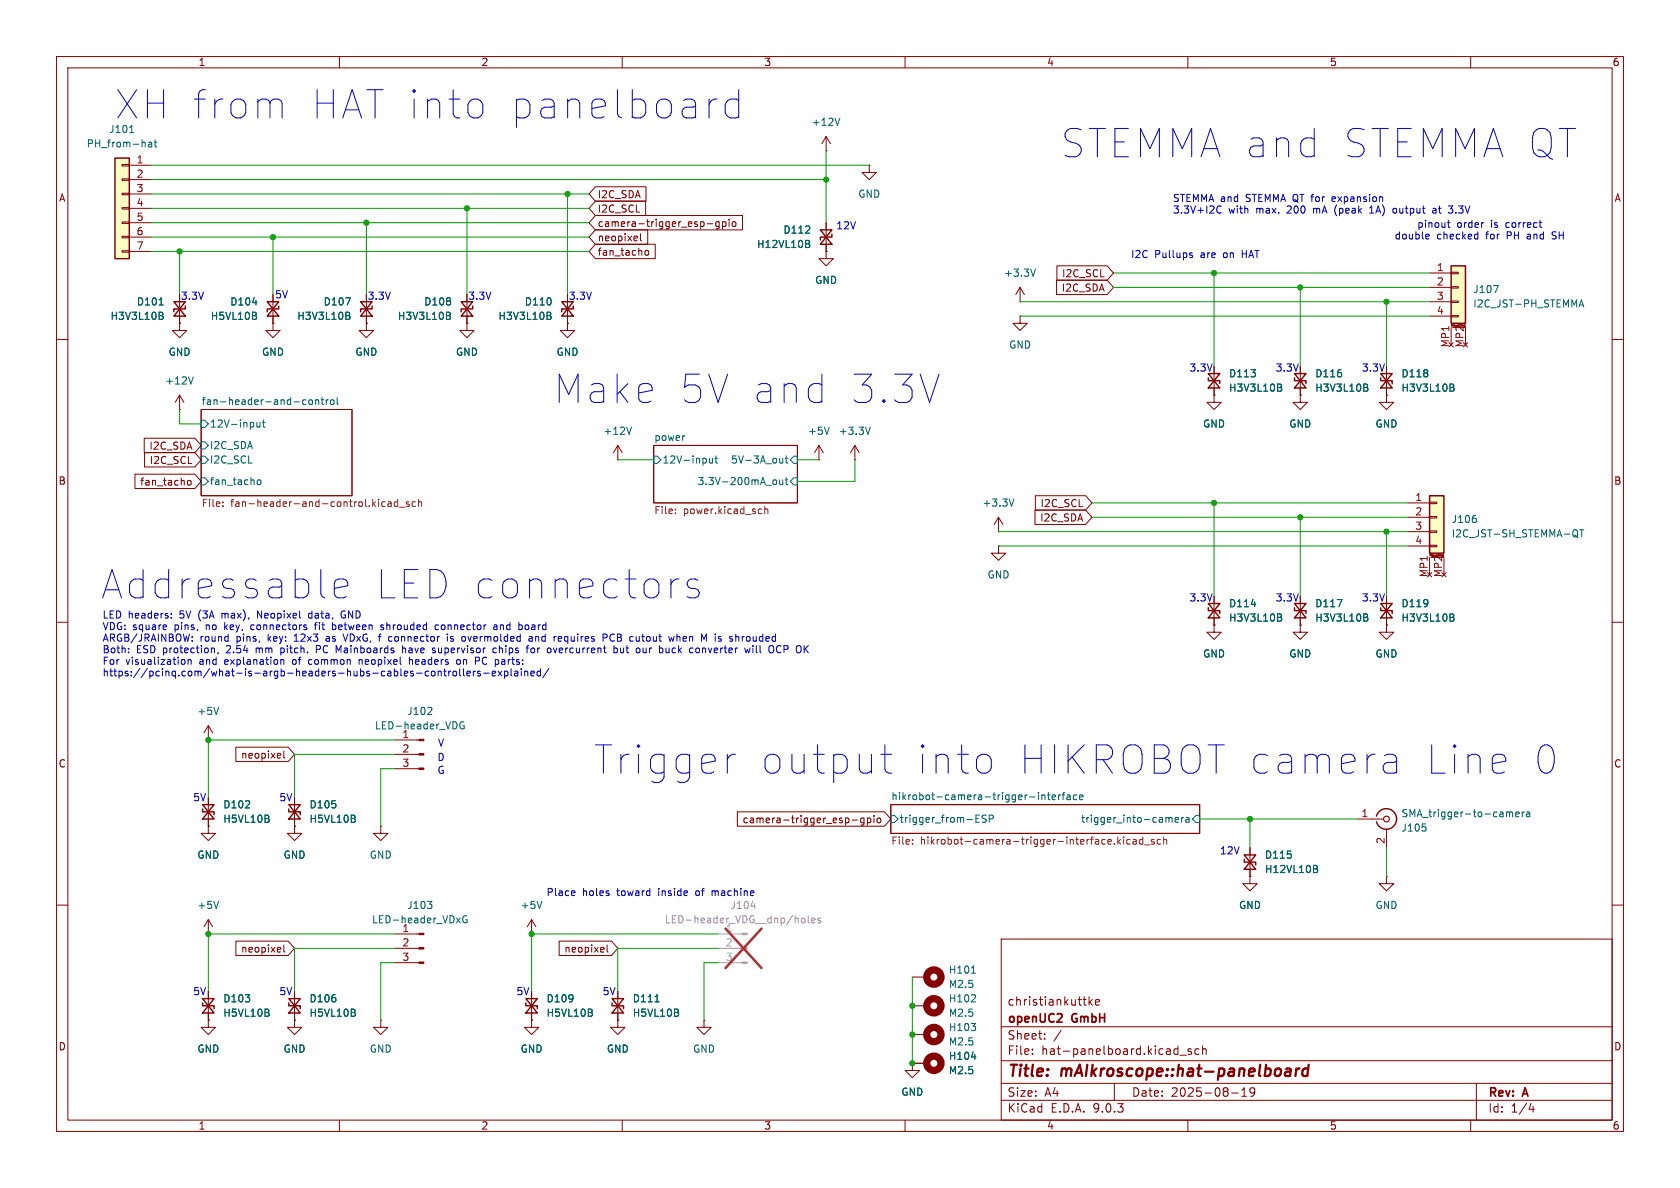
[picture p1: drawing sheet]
<svg xmlns="http://www.w3.org/2000/svg" width="297mm" height="210mm" viewBox="0 0 297 210" stroke-linecap="round" stroke-linejoin="round" font-family="sans-serif">
<g fill="none" stroke="#840000" stroke-width=".18">
<path d="M10 10h277v190h-277zM12 12h273v186h-273zM60 10v2M110 10v2M160 10v2M210 10v2M260 10v2M31.7 57.2v1.2h-1.2l1.2 1.3 1.3-1.3h-1.3M31.7 57.2h.1M31.7 53.3v3.9M48.3 57.2v1.2h-1.3l1.3 1.3 1.2-1.3h-1.2M48.3 57.2h.1"/>
<path d="M48.3 53.3v3.9M64.8 57.2v1.2h-1.3l1.3 1.3 1.2-1.3h-1.2M64.8 57.2h.1M64.8 53.3v3.9M10 60h2M31.7 72.4h.1M31.7 69.9v2.5M31.7 69.9l-.7 1.2M31.7 69.9l.8 1.2M35.6 72.4h26.6v15.2h-26.6zM115.6 78.7h25.4v10.2h-25.4zM285 60h2"/>
<path d="M10 110h2M285 110h2M52.1 141v5.1M157.5 142.2h54.6v5.1h-54.6zM221 149.9v5M245.1 154.9v1.3h1.3l-1.3 1.3-1.3-1.3h1.3M245.1 154.9h.1M10 160h2M177 166h108v32h-108zM191.5 176.7h.5M191.9 177.7h.1M192.5 176.2v1.5"/>
<path d="M192.7 177.1l.4 .6M193.1 176.7l-.6 .6M193.7 177.2l.7-.1-.1-.3-.4-.1-.2 .2v.7h.6M285 160h2M60 198v2M110 198v2M160 198v2M161.3 188v1.2h1.3l-1.3 1.3-1.3-1.3h1.3M161.3 188h.1M161.3 182.9h2.5M161.3 188h2.5M177 194.5h108"/>
<path d="M177 191.5h108M177 187.5h108M177 181.5h108M182.5 186.3v.1M182.5 185.5v.1M184.7 183.6v.1M184.7 182.8v.1M187.6 182.1l-1.3 2M197 191.5v3M208.6 186.5h1.1M210 198v2M210.6 185.5l-.4-.1-.2 .2 .1 .2 .5 .2v.3h-.6"/>
<path d="M212 185.5l-.5-.1-.3 .3v.4l.2 .2h.6M212.6 185.5l.2-.1 .4 .1v.9M212.6 184.9v1.5M217.7 193.2h1.2M219.5 193.8h.9M219.5 192.7l.5-.4v1.5M221 192.4v.5l.1 .3h.4l.3-.3M221.7 192.4a.99 .99 0 0 1-.3 1.4h-.3M260 198v2M261 191.5v6.5M270.7 195l-.4 1.1h.9M271 195.6v1"/>
</g>
<path d="M229.2 188.9l-.2 1.3M229.8 188.9l-.4 .1-.3 .3M231.3 189a.66 .66 0 0 0-1 .3l-.1 .5 .2 .3 .1 .1 .6-.1M231.4 188.2l-.3 2" fill="none" stroke="#840000" stroke-width=".4"/>
<g fill="none" stroke="#006464" stroke-width=".18">
<path d="M28.1 55.2l.6 .1 .1 .3-.2 .2M28.1 55.8h.5M28.1 53.9h.8M28.6 55.8l.3 .2-.1 .3-.7 .2M44.6 53.5h.8M45.2 55.9l.2 .1-.2 .4M45.2 55.3v.4M61.1 52.6h.8l-.5 1.3M61.2 55.2l.6 .1v.3l-.2 .2M61.2 55.8h.4M61.6 55.8l.3 .2-.1 .3-.6 .2M34.2 66.6l-.5 1.3"/>
<path d="M35.6 74.3h.6l.6 .6-.6 .7h-.6zM35.6 78.1h.6l.6 .6-.6 .7h-.6zM45.4 74.7l.1 .7 .3 .1 .2-.1M46 74.7v.8M46.4 74.7h.5M46.6 74.2v1.1l.3 .2M54 70.7h.1M54.1 71.5h-.1M54.7 70.7h.3l.3 .2v.4l-.3 .2h-.3l-.1-.2zM55.8 70.8l.2-.1h.3v.8M55.8 70.7v.8M56.8 70.7h.4"/>
<path d="M56.9 70.2v1.1l.3 .2M57.7 70.7v.8M58 70.7l-.3 .2M58.5 70.7h.3l.3 .2v.4l-.3 .2h-.3l-.1-.2zM59.6 70.2v1.1l.2 .2M120.9 77h.2M35.6 84.5h.6l.6 .6-.6 .6h-.6zM35.6 80.6h.6l.6 .7-.6 .6h-.6zM45.5 84.9l.2-.1 .4 .1v.5l-.1 .2-.3 .1-.2-.2zM115.6 80.6h.6l.6 .7-.6 .6h-.6zM125.4 81l.1 .8 .3 .1 .2-.2M126 81v.9"/>
<path d="M126.4 81h.5M126.6 80.6v1.1l.3 .2M137.1 84.8l.2 .3v.3l-.2 .3M137.8 84.8l.1 .8 .3 .1 .2-.2M138.4 81v.9M138.4 84.8v.9M138.4 81.7l-.4 .2M138.8 81h.5M138.8 84.8h.5M139 80.6v1.1l.3 .2M139 84.4v1.1l.3 .2M140.3 80.6h.7v1.3h-.7l-.6-.6z"/>
<path d="M140.3 84.5h.7v1.2h-.7l-.6-.6zM62.7 144.8l.1 .1-.1 .4M62.7 144.2v.4M157.5 144.1h.6l.6 .7-.6 .6h-.6zM174.3 144.2l-.4-.1-.2 .1v.4l.5 .2 .1 .3-.2 .3-.5-.1M174.9 144.8l.6-.1 .1-.2v-.3l-.7-.1v1.3M184.2 140.5v.9M184.2 140.6l.2-.1 .3 .1v.8M185.2 140.5h.4M185.3 140.1v1.1l.3 .2M186 140.9l.6-.1-.1-.2-.3-.1-.2 .2 .1 .6h.4M187.2 140.5v.9"/>
<path d="M187.5 140.5l-.3 .3M187.8 140.5h.4M188.2 140.1l-.3 .2v1.1M188.7 140.6h.4l.1 .8M189.2 140.8l-.4 .1-.2 .2 .2 .3 .4-.1M190.4 140.6l-.4-.1-.2 .3 .1 .5h.5M190.8 140.9l.6-.1v-.2l-.4-.1-.2 .2 .1 .6h.5M206.8 144.5l.4 .2v.7M207.7 144.9l.7-.1-.1-.2-.4-.1-.2 .2 .1 .6h.5M208.9 144.5v.9M209.3 144.5l-.4 .3M209.7 144.6h.5v.8"/>
<path d="M210.2 144.8l-.4 .1-.2 .2 .2 .3 .4-.1M211.5 144.1h.6v1.3h-.6l-.7-.6zM232.2 153l.6 .1 .1 .2-.3 .3M232.2 153.6h.4M232.6 153.6l.3 .2v.3l-.7 .1M171.7 180.9h.8l-.5 .5M171.7 186.8h.8M172.4 181.5v.6"/>
</g>
<g fill="none" stroke="#725600" stroke-width=".18">
<path d="M39.4 89.4v.1M39.4 88.8v.1M67.6 89.5h.5M67.6 88.8h.5M68.6 88.8h.5l.1 .7M69.2 89l-.5 .1-.1 .1 .1 .3h.5M70.3 88.8l-.4-.1-.2 .2 .1 .6h.5M70.3 88.3v1.2M70.6 89.7h1M72.3 88.8l-.3-.1-.2 .2 .1 .2 .4 .1v.3h-.5M73.5 88.8l-.4-.1-.2 .2 .1 .6h.5M74 88.8l.2-.1 .3 .1v.7"/>
<path d="M74 88.3v1.2M119.4 90.7v.1M119.4 90v.1M134.3 90h.4M134.7 90.7l-.4 .1M135.2 90.1l.2-.1h.3v.8M135.2 89.5v1.3M161.3 149.1v.1M161.3 148.4v.2M197.6 148v1.2M197.7 148.7l.4 .5M198.1 148.4l-.5 .5"/>
<path d="M198.6 148v.1M198.6 148.4v.8M199.8 148.4h-.4l-.2 .2 .1 .6h.5M200.3 148.4h.5l.1 .8M200.9 148.7h-.4l-.2 .2 .2 .3h.4M202 148.4h-.3l-.3 .2 .1 .6h.5M202 148v1.2M202.3 149.3h1M204 148.4h-.3l-.2 .2 .1 .1 .4 .2v.3h-.5M205.2 148.4h-.4l-.2 .2 .1 .6h.5M205.7 148.5l.2-.1h.3l.1 .8M205.7 148v1.2"/>
</g>
<path d="M30.7 53.3l2.1 2.6h-2.1l2.1-2.6zM32.8 54.1v.5h-2.1v.5M47.2 53.3l2.1 2.6h-2.1l2.1-2.6zM49.3 54.1v.5h-2.1v.5M63.8 53.3l2 2.6h-2l2-2.6zM65.8 54.1v.5h-2v.5M51.1 142.2h2l-2 2.6h2zM51.1 143v.5h2v.5M220 151.1h2l-2 2.6h2zM220 151.9v.5h2v.5" fill="none" stroke="#840000" stroke-width=".25"/>
<g fill="none" stroke="#840000" stroke-width="1.3">
<circle cx="165.1" cy="188" r="1.27"/>
<circle cx="165.1" cy="182.9" r="1.27"/>
</g>
<path d="M20.3 27.9h2.6v17.8h-2.6z" fill="#ffffc2"/>
<g fill="none" stroke="#840000" stroke-width=".25">
<path d="M20.3 27.9h2.6v17.8h-2.6zM81.5 53.3l2.1 2.6h-2.1l2.1-2.6zM83.6 54.1v.5h-2.1v.5M99.3 53.3l2 2.6h-2l2-2.6zM101.3 54.1v.5h-2v.5M145 40.6l2.1 2.6h-2.1l2.1-2.6zM147.1 41.4v.5h-2.1v.5M213.6 66h2l-2 2.6h2zM213.6 66.8v.5h2v.5M228.9 66h2l-2 2.6h2zM228.9 66.8v.5h2v.5M244.1 66h2l-2 2.6h2z"/>
<path d="M244.1 66.8v.5h2v.5M213.6 106.7h2l-2 2.5h2zM213.6 107.4v.6h2v.5M228.9 106.7h2l-2 2.5h2zM228.9 107.4v.6h2v.5M244.1 106.7h2l-2 2.5h2zM244.1 107.4v.6h2v.5M35.8 142.2h2l-2 2.6h2zM35.8 143v.5h2v.5M243.3 144.3a1.81 1.81 0 0 1 2.8-1 1.81 1.81 0 0 1 0 2.9 1.81 1.81 0 0 1-2.8-.9M51.1 176.5h2l-2 2.6h2zM51.1 177.3v.5h2v.5"/>
<path d="M93 176.5h2l-2 2.6h2zM93 177.3v.5h2v.5M108.2 176.5h2l-2 2.6h2zM108.2 177.3v.5h2v.5"/>
</g>
<g fill="none" stroke="#840000" stroke-width=".18">
<path d="M21.6 29.1h1.3v.2h-1.3zM21.6 31.6h1.3v.3h-1.3zM21.6 34.2h1.3v.2h-1.3zM21.6 36.7h1.3v.3h-1.3zM21.6 39.2h1.3v.3h-1.3zM22.9 29.2h3.8M22.9 31.8h3.8M22.9 34.3h3.8M22.9 36.8h3.8M22.9 39.4h3.8M146 26.7h.1M146 24.1l.8 1.3"/>
<path d="M146 24.1l-.7 1.3M146 24.1v2.6M146 39.4v5.1M153.7 29.2v1.3h-1.3l1.3 1.3 1.2-1.3h-1.2M153.7 29.2h.1M21.6 41.8h1.3v.2h-1.3zM21.6 44.3h1.3v.3h-1.3zM22.9 41.9h3.8M22.9 44.5h3.8M82.5 57.2v1.2h-1.2l1.2 1.3 1.3-1.3h-1.3M82.5 57.2h.1M82.5 53.3v3.9"/>
<path d="M100.3 57.2v1.2h-1.2l1.2 1.3 1.3-1.3h-1.3M100.3 57.2h.1M100.3 53.3v3.9M146 44.5v1.2h-1.2l1.2 1.3 1.3-1.3h-1.3M146 44.5h.1M180.3 53.3h.1M180.3 55.9v1.3h1.3l-1.3 1.2-1.2-1.2h1.2M180.3 55.9h.1M180.3 50.8l-.7 1.3M180.3 50.8l.8 1.3M180.3 50.8v2.5M109.2 78.7l-.7 1.3"/>
<path d="M109.2 78.7l.8 1.3M109.2 78.7v2.6M144.8 78.7l-.8 1.3M144.8 78.7l.7 1.3M144.8 78.7v2.6M151.1 78.7l-.7 1.3M151.1 78.7l.8 1.3M151.1 78.7v2.6M214.6 69.9v1.2h1.3l-1.3 1.3-1.2-1.3h1.2M214.6 69.9h.1M214.6 64.8v5.1M229.9 69.9v1.2h1.2l-1.2 1.3-1.3-1.3h1.3"/>
<path d="M229.9 69.9h.1M229.9 64.8v5.1M245.1 69.9v1.2h1.3l-1.3 1.3-1.3-1.3h1.3M245.1 69.9h.1M245.1 64.8v5.1M109.2 81.3h.1M144.8 81.3h.1M151.1 81.3h.1M176.5 94h.1M176.5 96.5v1.3h1.3l-1.3 1.3-1.2-1.3h1.2M176.5 96.5h.1M176.5 91.4l-.7 1.3"/>
<path d="M176.5 91.4l.8 1.3M176.5 91.4v2.6M214.6 110.5v1.3h1.3l-1.3 1.2-1.2-1.2h1.2M214.6 110.5h.1M214.6 105.4v5.1M229.9 110.5v1.3h1.2l-1.2 1.2-1.3-1.2h1.3M229.9 110.5h.1M229.9 105.4v5.1M245.1 110.5v1.3h1.3l-1.3 1.2-1.3-1.2h1.3M245.1 110.5h.1M245.1 105.4v5.1M36.8 130.8h.1"/>
<path d="M36.8 128.3v2.5M36.8 128.3l-.7 1.2M36.8 128.3l.8 1.2M36.8 146.1v1.2h1.3l-1.3 1.3-1.2-1.3h1.2M36.8 146.1h.1M36.8 141v5.1M52.1 146.1v1.2h1.2l-1.2 1.3-1.3-1.3h1.3M52.1 146.1h.1M221 154.9v1.3h1.2l-1.2 1.3-1.3-1.3h1.3M221 154.9h.1M240 144.8h4.6M245.1 146.6v3.3"/>
<path d="M36.8 165.1h.1M36.8 162.6l-.7 1.2M36.8 162.6l.8 1.2M36.8 162.6v2.5M52.1 175.3v5M69.8 165.1h4.3M69.8 167.6h4.3M69.8 170.2h4.3M94 165.1h.1M94 162.6l-.8 1.2M94 162.6l.7 1.2M94 162.6v2.5"/>
<path d="M94 175.3v5M109.2 175.3v5M161.3 177.8h2.5M161.3 172.7h2.5M52.1 180.3v1.3h1.2l-1.2 1.3-1.3-1.3h1.3M52.1 180.3h.1M67.3 180.3v1.3h1.3l-1.3 1.3-1.3-1.3h1.3M67.3 180.3h.1M94 180.3v1.3h1.2l-1.2 1.3-1.3-1.3h1.3M94 180.3h.1M109.2 180.3v1.3h1.3l-1.3 1.3-1.3-1.3h1.3M109.2 180.3h.1"/>
<path d="M124.5 180.3v1.3h1.2l-1.2 1.3-1.3-1.3h1.3M124.5 180.3h.1"/>
</g>
<g fill="none" stroke="#006464" stroke-width=".18">
<path d="M26.3 25.2h.5v.8M26.8 25.4l-.4 .1-.2 .2 .2 .3 .4-.1M27.2 25.1h.5M27.4 24.7v1.1l.3 .2M148.5 20.9l-.5 1.3M78.9 55.2l.6 .1 .1 .3-.2 .2M78.9 55.8h.5M79.4 55.8l.3 .2-.1 .3-.7 .2M96.7 55.2l.6 .1 .1 .3-.3 .2M96.7 55.8h.4M97.1 55.8l.3 .2v.3l-.7 .2M142.4 42.5l.6 .1 .1 .3-.2 .2"/>
<path d="M142.4 43.1h.5M142.9 43.1l.3 .2-.1 .3-.7 .2M183.1 47.6l-.5 1.2M111.6 75.5l-.4 1.3M146.6 75.5l-.4 1.3M153.9 75.5l-.5 1.3M225.9 67.9l.6 .1v.3l-.2 .2M225.9 68.5h.4M226.3 68.5l.3 .2-.1 .3-.6 .2M241.1 67.9l.6 .1 .1 .3-.3 .2M241.1 68.5h.4M241.5 68.5l.3 .2v.3l-.7 .2"/>
<path d="M256.3 67.9l.7 .1v.3l-.2 .2M256.3 68.5h.5M256.8 68.5l.3 .2-.1 .3-.7 .2M179.3 88.2l-.5 1.3M221.2 106.8h.8M225.9 108.5l.6 .2v.2l-.2 .2M225.9 109.1h.4M226.3 109.1l.3 .3-.1 .3-.6 .1M236.4 106h.8l-.5 1.3M241.1 108.5l.6 .2 .1 .2-.3 .2M241.1 109.1h.4M241.5 109.1l.3 .3v.3l-.7 .1"/>
<path d="M256.3 108.5l.7 .2v.2l-.2 .2M256.3 109.1h.5M256.8 109.1l.3 .3-.1 .3-.7 .1M38.6 125l-.4 1.3M38.6 159.3l-.4 1.3M47.5 144.8l.1 .1-.1 .4M47.5 144.2v.4M75.6 159.3h.8l-.5 .5M76.2 159.9l.2 .2-.2 .4M95.8 159.3l-.4 1.3M252 146.2l.1 .2-.1 .5M266.5 143.5l.4 .2"/>
<path d="M266.9 143.7l.2-.2 .3 .1v.8M266.9 143.7v.7M268 144l.6-.2-.1-.2-.4-.1-.1 .2v.6h.5M269.1 143.5v.9M269.5 143.5l-.4 .3M269.9 143.6h.5v.8M270.4 143.8l-.4 .1-.2 .2 .2 .3 .4-.1M62.7 179l.1 .2-.1 .4M62.7 178.5v.4M82.5 161.9a.59 .59 0 0 0-.7 .6 .59 .59 0 0 0 .7 .6l.1-.5h-.3M104.6 179l.1 .2-.1 .4M104.6 178.5v.4"/>
<path d="M115.8 177.1h.7M119.9 179l.1 .2-.1 .4M119.9 178.5v.4M171.7 177.1h.8M171.7 172h.8M172.4 176v.4"/>
</g>
<g fill="#840000" stroke="#840000" stroke-width=".18">
<path d="M74.1 165h.8v.2h-.8z"/>
<path d="M74.1 167.5h.8v.3h-.8z"/>
<path d="M74.1 170.1h.8v.2h-.8z"/>
</g>
<g fill="none" stroke="#840000" stroke-width="1.3">
<circle cx="165.1" cy="172.7" r="1.27"/>
<circle cx="165.1" cy="177.8" r="1.27"/>
</g>
<g fill="#a1a1a1" stroke="#a1a1a1" stroke-width=".18">
<path d="M131.2 165h.9v.2h-.9z"/>
<path d="M131.2 167.5h.9v.3h-.9z"/>
<path d="M131.2 170.1h.9v.2h-.9z"/>
</g>
<path d="M127 165.1h4.2M127 167.6h4.2M127 170.2h4.2" fill="none" stroke="#a1a1a1" stroke-width=".18"/>
<path d="M132.8 160.2h.8M141.9 162.3l.3 .1 .1 .1v.5l-.4 .1M142.9 161.9v1.1l.2 .1M143.5 162.7l.6-.1-.1-.2-.3-.1-.2 .2v.6h.5M145.1 162.4l-.4-.1-.1 .2v.2l.5 .1v.3h-.5" fill="none" stroke="#989898" stroke-width=".18"/>
<path d="M128.3 164.2l6.3 6.9M134.6 164.2l-6.3 6.9" fill="none" stroke="#e12e31" stroke-width=".46"/>
<circle cx="245.1" cy="144.8" r=".51" fill="none" stroke="#840000" stroke-width=".2"/>
<path d="M256.5 47h2.6v10.2h-2.6z" fill="#ffffc2"/>
<path d="M256.5 47h2.6v10.2h-2.6z" fill="none" stroke="#840000" stroke-width=".25"/>
<g fill="none" stroke="#840000" stroke-width=".18">
<path d="M252.7 48.3h3.8M252.7 50.8h3.8M252.7 53.3h3.8M252.7 55.9h3.8M256.5 48.1h1.3v.3h-1.3zM256.5 50.7h1.3v.2h-1.3zM256.5 53.2h1.3v.3h-1.3zM256.5 55.8h1.3v.2h-1.3zM256.5 57.9v3.1M256.6 57.7v-.4l.1 .3 .2-.3v.4M256.8 57.9h2M258.1 57.3v.3"/>
<path d="M258.3 57.3h.1M258.3 57.3v.1M259.1 57.9v3.1M256.2 60.6l.7 .7M256.9 60.6l-.7 .7M258.7 60.6l.8 .7M259.5 60.6l-.8 .7"/>
</g>
<path d="M264 50.5h.9l-.6 1.2M279.1 54.3l.5-1.3 .4 1.3M279.3 53.9h.6" fill="none" stroke="#006464" stroke-width=".18"/>
<path d="M252.7 87.6h2.6v10.2h-2.6z" fill="#ffffc2"/>
<path d="M252.7 87.6h2.6v10.2h-2.6zM35.8 176.5h2l-2 2.6h2zM35.8 177.3v.5h2v.5" fill="none" stroke="#840000" stroke-width=".25"/>
<g fill="none" stroke="#840000" stroke-width=".18">
<path d="M105.3 38.1h26v2.5h-26l-1.2-1.2zM105.3 33h8.9v2.6h-8.9l-1.2-1.3zM105.3 35.6h8.8v2.5h-8.8l-1.2-1.3zM125 39.6h1M127.1 39.2v1l-.2 .3-.3-.1M127.1 39.3l-.3-.1-.3 .2 .2 .6h.4M127.7 39.3l.4-.1 .2 .2-.1 .6h-.5M127.7 39.2v1.3M128.9 38.8v.1M128.9 39.2v.8M129.6 39.3l.3-.1 .2 .2v.4l-.2 .2h-.3l-.2-.2zM146 39.4v1.2"/>
<path d="M31.7 57.2h.1M31.7 55.9v1.3M48.3 57.2h.1M48.3 55.9v1.3M64.8 57.2h.1M64.8 55.9v1.3M82.5 57.2h.1M82.5 55.9v1.3M100.3 57.2h.1M100.3 55.9v1.3M105.3 43.2h10.5v2.5h-10.5l-1.2-1.2zM105.3 40.6h9.2v2.6h-9.2l-1.2-1.3z"/>
<path d="M112.6 41.8l.1 .2-.6 .2M113.2 41.3v1.1l.2 .2M114.1 44.4l.2-.1 .3 .1 .1 .5-.1 .2h-.3l-.2-.1zM146 44.5h.1M146 43.2v1.3M186.8 49.5h8.9l1.1 1.3-1.1 1.3h-8.9zM186.8 47h8.9l1.1 1.3-1.1 1.2h-8.9zM25.5 77.5h8.9l1.2 1.2-1.2 1.3h-8.9zM214.6 69.9h.1M214.6 64.8v1.2M214.6 68.6v1.3M229.9 69.9h.1"/>
<path d="M229.9 64.8v1.2M229.9 68.6v1.3M245.1 69.9h.1M245.1 64.8v1.2M245.1 68.6v1.3M23.9 83.8h10.5l1.2 1.3-1.2 1.3h-10.5zM25.6 80h8.8l1.2 1.3-1.2 1.3h-8.8zM33.2 85l.2-.1 .3 .1 .1 .5-.1 .2-.3 .1-.2-.2zM183 90.2h8.9l1.1 1.2-1.1 1.3h-8.9zM183 87.6h8.9l1.1 1.3-1.1 1.3h-8.9zM248.9 88.9h3.8M248.9 91.4h3.8"/>
<path d="M248.9 94h3.8M248.9 96.5h3.8M252.7 88.8h1.3v.2h-1.3zM252.7 91.3h1.3v.3h-1.3zM252.7 93.9h1.3v.2h-1.3zM252.7 96.4h1.3v.2h-1.3zM252.7 98.6v3M252.8 98.3v-.3l.1 .2 .2-.2v.3M253 98.6h2M254.3 98v.3M254.5 98h.1M255.3 98.6v3"/>
<path d="M214.6 110.5h.1M214.6 105.4v1.3M214.6 109.2v1.3M229.9 110.5h.1M229.9 105.4v1.3M229.9 109.2v1.3M245.1 110.5h.1M245.1 105.4v1.3M245.1 109.2v1.3M252.3 101.2l.8 .8M253.1 101.2l-.8 .8M254.9 101.2l.8 .8"/>
<path d="M255.7 101.2l-.8 .8M41.7 132.1h9.3l1.1 1.3-1.1 1.2h-9.3zM49.6 133.2v.3l-.6 .1M50.2 132.8v1l.2 .2M69.8 130.8h4.3M69.8 133.4h4.3M69.8 135.9h4.3M36.8 146.1h.1M36.8 141v1.2M36.8 144.8v1.3M52.1 146.1h.1M52.1 141v1.2"/>
<path d="M52.1 144.8v1.3M67.3 146.1v1.2h1.3l-1.3 1.3-1.3-1.3h1.3M67.3 146.1h.1M130.4 143.5h26l1.1 1.3-1.1 1.3h-26zM150.6 145h1M152.7 144.6v1l-.2 .3-.3-.1M152.7 144.7l-.3-.1-.3 .2 .2 .6h.4M153.4 144.7l.3-.1 .3 .2-.2 .6h-.4M153.4 144.6v1.3M154.5 144.2v.1M154.5 144.6v.9M155.1 144.7l.2-.1 .3 .1 .1 .5-.1 .2-.3 .1-.2-.2z"/>
<path d="M221 154.9h.1M221 149.9v1.2M221 153.7v1.2M36.8 175.3v5M41.7 166.4h9.3l1.1 1.2-1.1 1.3h-9.3zM49.6 167.5v.3l-.6 .1M50.2 167v1.1l.2 .2M52.1 175.3v1.2M52.1 179.1v1.2M94 175.3v1.2M94 179.1v1.2M98.9 166.4h9.2l1.1 1.2-1.1 1.3h-9.2z"/>
<path d="M106.7 167.5l.1 .3-.6 .1M107.3 167v1.1l.2 .2M109.2 175.3v1.2M109.2 179.1v1.2M36.8 180.3v1.3h1.3l-1.3 1.3-1.2-1.3h1.2M36.8 180.3h.1M52.1 180.3h.1M94 180.3h.1M109.2 180.3h.1M161.3 188h.1M161.3 188h2.5"/>
</g>
<g fill="none" stroke="#006464" stroke-width=".18">
<path d="M28.1 55.2l.6 .1 .1 .3-.2 .2M28.1 55.8h.5M28.1 53.9h.8M28.6 55.8l.3 .2-.1 .3-.7 .2M44.6 53.5h.8M45.2 55.9l.2 .1-.2 .4M45.2 55.3v.4M61.1 52.6h.8l-.5 1.3M61.2 55.2l.6 .1v.3l-.2 .2M61.2 55.8h.4M61.6 55.8l.3 .2-.1 .3-.6 .2M78.9 55.2l.6 .1 .1 .3-.2 .2"/>
<path d="M78.9 55.8h.5M79.4 55.8l.3 .2-.1 .3-.7 .2M96.7 55.2l.6 .1 .1 .3-.3 .2M96.7 55.8h.4M97.1 55.8l.3 .2v.3l-.7 .2M142.4 42.5l.6 .1 .1 .3-.2 .2M142.4 43.1h.5M142.9 43.1l.3 .2-.1 .3-.7 .2M225.9 67.9l.6 .1v.3l-.2 .2M225.9 68.5h.4M226.3 68.5l.3 .2-.1 .3-.6 .2M241.1 67.9l.6 .1 .1 .3-.3 .2"/>
<path d="M241.1 68.5h.4M241.5 68.5l.3 .2v.3l-.7 .2M256.3 67.9l.7 .1v.3l-.2 .2M256.3 68.5h.5M256.8 68.5l.3 .2-.1 .3-.7 .2M260.9 91.6l.1 .2-.1 .5M278.5 94.7l.5 .3M278.6 93.6l.1 .1a.81 .81 0 0 1-.1 1.2M279.3 93.6h.7M279.6 93.6v1.3M221.2 106.8h.8M225.9 108.5l.6 .2v.2l-.2 .2"/>
<path d="M225.9 109.1h.4M226.3 109.1l.3 .3-.1 .3-.6 .1M236.4 106h.8l-.5 1.3M241.1 108.5l.6 .2 .1 .2-.3 .2M241.1 109.1h.4M241.5 109.1l.3 .3v.3l-.7 .1M256.3 108.5l.7 .2v.2l-.2 .2M256.3 109.1h.5M256.8 109.1l.3 .3-.1 .3-.7 .1M76.2 125.1l.2 .2-.1 .3-.7 .7h.8M82 127.6a.59 .59 0 0 0-.7 .6 .59 .59 0 0 0 .7 .6l.1-.5h-.3M47.5 144.8l.1 .1-.1 .4"/>
<path d="M47.5 144.2v.4M62.7 144.8l.1 .1-.1 .4M62.7 144.2v.4M232.2 153l.6 .1 .1 .2-.3 .3M232.2 153.6h.4M232.6 153.6l.3 .2v.3l-.7 .1M47.5 179l.1 .2-.1 .4M47.5 178.5v.4M62.7 179l.1 .2-.1 .4M62.7 178.5v.4M104.6 179l.1 .2-.1 .4M104.6 178.5v.4"/>
<path d="M115.8 177.1h.7M119.9 179l.1 .2-.1 .4M119.9 178.5v.4M171.7 186.8h.8"/>
</g>
<g fill="#840000" stroke="#840000" stroke-width=".18">
<path d="M74.1 130.7h.8v.2h-.8z"/>
<path d="M74.1 133.2h.8v.3h-.8z"/>
<path d="M74.1 135.8h.8v.2h-.8z"/>
</g>
<g fill="none" stroke="#009600" stroke-width=".18">
<path d="M26.7 39.4h77.4M26.7 34.3h77.4M26.7 36.8h77.4M26.7 31.8h119.3M26.7 29.2h127M64.8 39.4v12.7M82.5 36.8v15.3M100.3 34.3v17.8M146 26.7v12.7M26.7 41.9h77.4M26.7 44.5h77.4M31.7 44.5v7.6"/>
<path d="M48.3 41.9v10.2M180.3 53.3h72.4M180.3 55.9h72.4M196.8 48.3h55.9M196.8 50.8h55.9M214.6 48.3v16.5M229.9 50.8v14M245.1 53.3v11.5M31.7 72.4v2.5h3.9M109.2 81.3h6.4M141 81.3h3.8M151.1 81.3v3.8h-10.1"/>
<path d="M176.5 94h72.4M176.5 96.5h72.4M193 91.4h55.9M193 88.9h55.9M214.6 88.9v16.5M229.9 91.4v14M245.1 94v11.4M69.8 135.9h-2.5v10.2M69.8 133.4h-17.7v7.6M69.8 130.8h-33v10.2M212.1 144.8h27.9M221 144.8v5.1"/>
<path d="M245.1 149.9v5M69.8 170.2h-2.5v10.1M69.8 167.6h-17.7v7.7M69.8 165.1h-33v10.2M127 170.2h-2.5v10.1M127 167.6h-17.8v7.7M127 165.1h-33v10.2M161.3 172.7v15.3"/>
</g>
<g fill="none" stroke="#0000c2" stroke-width=".18">
<path d="M49.2 17.5l.4 .3 .3 .4v2.7M83.7 17.5a1.36 1.36 0 0 1 1.7 1v1.4a1.36 1.36 0 0 1-1.7 1M125.4 17.5v3.4M126.8 17.5a1.28 1.28 0 0 0-1.4 1M130.6 17.8l-.5-.3h-.9l-.8 .5-.2 .5v1.4l.5 .7 .5 .3h.9l.5-.3M130.6 15.9v5M215.2 37.5l.3 .2 .4-.1M215.3 36.5l-.1 .1M235.7 34.8l-.2 .2v.4l.2 .2M236 36.8v.5l.1 .5M236.1 35.1l-.6 .1M242.1 37.7h.8"/>
<path d="M242.5 36.4v1.3M246.3 37.4l.2 .3 .3-.1M246.8 36.9l-.3-.1-.2 .3M253.3 36.9h.5l.1 .8M253.9 37.1l-.5 .1-.1 .2 .1 .3 .5-.1M255.9 39.4h.5M256 36.4h.8l-.4 .5M256.1 38.9v1.1l.3 .2M256.6 36.9l.2 .2v.3l-.2 .3M272.1 39.4h.5M210.4 45.1l.4 .2v.2h-.4M210.4 44.8h.4"/>
<path d="M252.6 42.2h-.4M252.6 41.5l.1 .2-.6 .1M260.9 41.4l.4 .1M261.3 42.2h-.4M261.3 41v1.2M272.4 40.2h.2M274.4 42.2h.2M274.6 41l-.2 .2 .2 .4M166 66.1l-1.7 5M22.7 115.3v.1M22.7 114.6v.1M29.4 110.5v.3l-.6 .1"/>
<path d="M30.3 109.1v.2M32.6 116.7l.1 .5-.1 .2h-.3M33.3 116.6v.8M33.3 116.7h.1M33.7 116.7l.1 .7M34 113.2v.2M34 112.6v.1M37.5 114.6l.4 .1v.7M38.6 115.3l-.1 .3M44.6 110.5l-.3 .2v.4l.3 .2M45.5 109.3v-1.3l.8 1.3M49.6 116.6v.8"/>
<path d="M49.6 114.6v1.2M49.6 115.3l.2 .1M49.8 116.6l-.2 .1M50.1 116.7l.1 .7M52 113.4h.7M52.1 112.4h-.1M54.2 110.9v.3M54.6 108.5v.6l.4 .2M54.7 116.7l-.2 .5 .3 .2M55.6 110.5h.5M55.7 110.2v1.1M55.9 114.1v1.3"/>
<path d="M55.9 114.8h.5M57.8 112.5l-.1 .1M57.8 112.9l-.2 .2 .2 .3M58.8 110.5h.3l.2 .1M58.8 110v1.3M59.1 104l2.4-.5v-.4l-.3-.5-.4-.2h-1l-.5 .2-.2 .5v1.9l.2 .4 .5 .3h1l.4-.3M59.3 111.2l-.2 .1-.3-.1M59.4 114.1l.5 .9 .4-.9M60.6 112.1l.5 1.3M60.8 108.7h.3M60.9 108a.61 .61 0 0 0-.6 .7 .61 .61 0 0 0 .7 .5M63.5 116.6v.8"/>
<path d="M63.9 116.6l-.4 .1M67.8 110.5h-.3l-.2 .1 .1 .2 .4 .1v.3h-.5M68.9 112.5l.4 .1M69.3 113.3l-.4 .1M71.2 114.7l.2-.1h.3v.8M71.2 114.1v1.3M72.4 116.7l.3-.1 .2 .2M72.4 116.2v1.2M76.6 114.6h.3M76.6 115h.3l.1 .2-.2 .2h-.2M76.7 118.6l.2 .3v.3l-.2 .3M77.5 118.8l.1-.2 .3 .1 .1 .8"/>
<path d="M77.5 118.6v.9M77.5 110.5h-.3l-.3 .2 .1 .5h.5M78.4 118.6h.5M78.6 118.2v1.1l.3 .2M79.1 112.5v.9M79.3 118.6v.9M79.6 113.3h.5M79.7 118.6l-.4 .3M80.1 112.6l-.3-.1-.2 .2 .1 .2 .4 .1M80.2 118.7l.3-.1 .2 .3v.3l-.2 .3-.3-.1-.1-.2zM80.8 116.7l-.1 .5 .3 .2h.3l.1-.2-.1-.5M81.3 118.2v1.1l.2 .2"/>
<path d="M81.9 118.2v1.1l.2 .2M82.5 119.1l.6-.2v-.2l-.4-.1-.2 .2 .1 .6h.5M82.7 112.5l.3 .9M83.7 118.6v.9M84.1 118.6l-.4 .3M84.8 116.6l-.3 .2h-.4M84.9 118.7l-.3-.1-.2 .2 .1 .2 .4 .1v.3h-.5M85.5 119h1M87 119.1l.6-.2v-.2l-.4-.1-.2 .2 .1 .6h.5M87.3 110.5h.5l.1 .8M87.7 114.6h-.3l-.3 .2 .2 .5h.4M87.9 110.8h-.5l-.1 .2 .1 .3 .5-.1"/>
<path d="M88 118.6l.7 .9M88.7 117v.4M88.7 118.6l-.7 .9M89.2 118.6v1.3M89.7 118.7l.1 .2-.1 .5-.1 .1-.4-.1M90.3 118.2v1.1l.2 .2M91.5 118.7l.1 .8M91.6 118.9l-.5 .1-.2 .2 .2 .3 .5-.1M92.2 118.6v.9M92.8 118.6v.9M92.8 118.7v.1M93.1 110.5l-.3 .2v.4l.3 .2"/>
<path d="M93.2 118.7l.1 .8M93.5 112.6h.5l.1 .8M93.9 118.7v.7h.5M94 118.6l.4 .1 .1 .2-.7 .2M94.1 112.8l-.4 .1-.2 .2 .2 .3 .4-.1M94.5 114.7l-.4-.1-.3 .2 .2 .5 .3 .1 .2-.1M94.7 112.5v.9M94.9 112.5l-.2 .1M95.5 118.7l-.3-.1-.3 .3 .2 .5h.4M95.5 118.2v1.3M97.1 118.2l-1.1 1.6M97.8 114.6l.3 .8 .3-.8"/>
<path d="M98.7 113.3h.5M98.7 112.6l.4-.1 .2 .3-.6 .1M106.6 112.1h.5l.2 .2-.1 .4h-.6M108.5 114.6h.4l.2 .2-.1 .5h-.5M108.5 114.1v1.3M108.5 112.1a.59 .59 0 0 0-.7 .6 .59 .59 0 0 0 .7 .6M109.7 114.6l.1 .7 .3 .1 .1-.1M110.2 114.6v.8M114.2 115.3l-.2 .1-.3-.1M114.2 114.6v.8M118.3 114.6v.8M118.3 115.3l-.2 .1"/>
<path d="M119.7 112.6l.2-.1 .3 .1v.8M119.7 112.1v1.3M120 102.4h-.4l-.7 .4M123.4 102.6l-.5-.2h-.7l-.5 .2-.2 .5 .2 .7 .5 .2h.7l.5 .3 .2 .4-.2 .7-.5 .3h-.9l-.5-.3M123.5 114.6l.2 .2-.2 .5M124.2 114.6v.8M124.4 114.6l-.2 .1M126.4 112.1v.1M131.6 112.5l-.3 .1M133.1 114.6v.8M133.7 114.1v1.1l.2 .2M138.1 115.3l-.4 .1"/>
<path d="M138.6 114.8h.5M138.6 114.1v1.3M130 133.3h-.5l-.4 .3M155.7 133.3h1.9M156.4 131.7v4.3l.3 .4 .5 .3h.4M174.3 133.3l.7 .5 .2 .5v1.4l-.4 .7-.5 .3M244.8 133.6l.4-.3h1l.5 .3 .2 .5v2.6M246.9 134.5l-.5 .3h-1.2a.98 .98 0 0 0-.7 .9 .98 .98 0 0 0 .7 1h1.2l.5-.3M264.5 133.3h1l.5 .3M266 136.4l-.5 .3h-1M266.2 134.5l-2.4 .5M273.6 131.7a1.83 1.83 0 0 1 1.2 1.9 3.2 3.2 0 0 1-.7 2.8l-.5 .3"/>
<path d="M101.5 157.5l.1 .3-.6 .1M101.6 158.3h-.1M125.9 157.5v.8M126.1 157.5l-.2 .1"/>
</g>
<g fill="#009600" stroke="#009600" stroke-width=".18">
<circle cx="229.9" cy="50.8" r=".46"/>
<circle cx="245.1" cy="53.3" r=".46"/>
<circle cx="214.6" cy="48.3" r=".46"/>
<circle cx="36.8" cy="130.8" r=".46"/>
<circle cx="94" cy="165.1" r=".46"/>
<circle cx="36.8" cy="165.1" r=".46"/>
<circle cx="48.3" cy="41.9" r=".46"/>
<circle cx="82.5" cy="36.8" r=".46"/>
<circle cx="64.8" cy="39.4" r=".46"/>
<circle cx="31.7" cy="44.5" r=".46"/>
<circle cx="161.3" cy="188" r=".46"/>
<circle cx="221" cy="144.8" r=".46"/>
<circle cx="161.3" cy="182.9" r=".46"/>
<circle cx="161.3" cy="177.8" r=".46"/>
<circle cx="100.3" cy="34.3" r=".46"/>
<circle cx="146" cy="31.8" r=".46"/>
<circle cx="214.6" cy="88.9" r=".46"/>
<circle cx="245.1" cy="94" r=".46"/>
<circle cx="229.9" cy="91.4" r=".46"/>
</g>
<g font-size="7" fill="#0000c2">
<text x="20.4" y="21.3">XH from</text>
<text x="54.1" y="21.3">HAT into</text>
<text x="88.2" y="21.3">panelboard</text>
<text x="187.6" y="28.1">STEMMA and</text>
<text x="236.5" y="28.1">STEMMA QT</text>
<text x="97.9" y="71.6">Make 5V and</text>
<text x="148.9" y="71.6">3.3V</text>
<text x="17.9" y="106.1">Addressable</text>
<text x="66" y="106.1">LED connectors</text>
<text x="105" y="137.1">Trigger</text>
<text x="134" y="137.1">output</text>
<text x="161.1" y="137.1">into</text>
<text x="178.7" y="137.1">HIKROBOT camera</text>
<text x="249.5" y="137.1">Line</text>
<text x="268" y="137.1">0</text>
</g>
<g font-size="2.8" fill="#840000">
<text x="178" y="190.9">Title:</text>
<text x="187.7" y="190.9">mAIkroscope::hat-panelboard</text>
</g>
<g font-size="2.1" fill="#840000">
<text x="178" y="178">christiankuttke</text>
<text x="178" y="184">Sheet:</text>
<text x="178" y="181.2">openUC2</text>
<text x="189.6" y="181.2">GmbH</text>
<text x="178" y="186.7">File:</text>
<text x="184.1" y="186.7">hat-panelboard.kicad_sch</text>
<text x="178" y="196.9">KiCad</text>
<text x="178" y="194.1">Size:</text>
<text x="184.7" y="194.1">A4</text>
<text x="185.7" y="196.9">E.D.A.</text>
<text x="193.3" y="196.9">9.0.3</text>
<text x="200" y="194.1">Date:</text>
<text x="207" y="194.1">2025-08-19</text>
<text x="263" y="194.3">Rev:</text>
<text x="263" y="196.9">Id:</text>
<text x="267.1" y="196.9">1/4</text>
<text x="269.4" y="194.3">A</text>
</g>
<g font-size="1.8" fill="#840000">
<text x="35" y="11.9">1</text>
<text x="85" y="11.9">2</text>
<text x="135" y="11.9">3</text>
<text x="185" y="11.9">4</text>
<text x="235" y="11.9">5</text>
<text x="285" y="11.9">6</text>
<text x="10.3" y="35.9">A</text>
<text x="105.6" y="35.2">I2C_SDA</text>
<text x="285.3" y="35.9">A</text>
<text x="105.6" y="40.3">camera-trigger_esp-gpio</text>
<text x="105.6" y="37.8">I2C_SCL</text>
<text x="105.6" y="45.4">fan_tacho</text>
<text x="105.6" y="42.9">neopixel</text>
<text x="31.9" y="53.2">3.3V</text>
<text x="48.5" y="52.9">5V</text>
<text x="64.9" y="53.2">3.3V</text>
<text x="82.7" y="53.2">3.3V</text>
<text x="100.5" y="53.2">3.3V</text>
<text x="187.6" y="51.8">I2C_SDA</text>
<text x="187.7" y="49.2">I2C_SCL</text>
<text x="26.3" y="79.7">I2C_SDA</text>
<text x="26.4" y="82.2">I2C_SCL</text>
<text x="10.3" y="85.9">B</text>
<text x="24.7" y="86">fan_tacho</text>
<text x="183.8" y="89.9">I2C_SCL</text>
<text x="285.3" y="85.9">B</text>
<text x="183.8" y="92.4">I2C_SDA</text>
<text x="10.3" y="135.9">C</text>
<text x="42.5" y="134.3">neopixel</text>
<text x="285.3" y="135.9">C</text>
<text x="131.2" y="145.7">camera-trigger_esp-gpio</text>
<text x="42.5" y="168.6">neopixel</text>
<text x="99.7" y="168.6">neopixel</text>
<text x="10.3" y="185.9">D</text>
<text x="285.3" y="185.9">D</text>
<text x="35" y="199.9">1</text>
<text x="85" y="199.9">2</text>
<text x="135" y="199.9">3</text>
<text x="185" y="199.9">4</text>
<text x="235" y="199.9">5</text>
<text x="285" y="199.9">6</text>
</g>
<g font-size="1.8" fill="#006464">
<text x="19.2" y="23.7">J101</text>
<text x="143.4" y="22.5">+12V</text>
<text x="15.2" y="26.3">PH_from-hat</text>
<text x="151.6" y="35.2">GND</text>
<text x="138.4" y="41.5">D112</text>
<text x="133.7" y="44">H12VL10B</text>
<text x="144" y="50.4">GND</text>
<text x="177.4" y="49.1">+3.3V</text>
<text x="260.4" y="52">J107</text>
<text x="19.4" y="56.7">H3V3L10B</text>
<text x="24.1" y="54.2">D101</text>
<text x="37.2" y="56.7">H5VL10B</text>
<text x="40.6" y="54.2">D104</text>
<text x="52.5" y="56.7">H3V3L10B</text>
<text x="57.1" y="54.2">D107</text>
<text x="70.2" y="56.7">H3V3L10B</text>
<text x="74.9" y="54.2">D108</text>
<text x="88" y="56.7">H3V3L10B</text>
<text x="92.7" y="54.2">D110</text>
<text x="260.4" y="54.6">I2C_JST-PH_STEMMA</text>
<text x="29.7" y="63.1">GND</text>
<text x="46.2" y="63.1">GND</text>
<text x="62.7" y="63.1">GND</text>
<text x="80.5" y="63.1">GND</text>
<text x="98.3" y="63.1">GND</text>
<text x="178.3" y="61.8">GND</text>
<text x="29.1" y="68.2">+12V</text>
<text x="35.6" y="71.7">fan-header-and-control</text>
<text x="217.2" y="66.9">D113</text>
<text x="217.2" y="69.4">H3V3L10B</text>
<text x="232.4" y="66.9">D116</text>
<text x="232.4" y="69.4">H3V3L10B</text>
<text x="247.7" y="66.9">D118</text>
<text x="247.7" y="69.4">H3V3L10B</text>
<text x="37" y="75.8">12V-input</text>
<text x="106.6" y="77.1">+12V</text>
<text x="142.7" y="77.1">+5V</text>
<text x="148.2" y="77.1">+3.3V</text>
<text x="212.6" y="75.8">GND</text>
<text x="227.8" y="75.8">GND</text>
<text x="243.1" y="75.8">GND</text>
<text x="37" y="82.1">I2C_SCL</text>
<text x="37" y="79.6">I2C_SDA</text>
<text x="115.6" y="78">power</text>
<text x="117" y="82.1">12V-input</text>
<text x="129.1" y="82.1">5V-3A_out</text>
<text x="37" y="86">fan_tacho</text>
<text x="123.2" y="86">3.3V-200mA_out</text>
<text x="173.6" y="89.8">+3.3V</text>
<text x="256.5" y="92.7">J106</text>
<text x="256.5" y="95.2">I2C_JST-SH_STEMMA-QT</text>
<text x="174.5" y="102.5">GND</text>
<text x="217.2" y="107.5">D114</text>
<text x="232.4" y="107.5">D117</text>
<text x="247.7" y="107.5">D119</text>
<text x="217.2" y="110.1">H3V3L10B</text>
<text x="232.4" y="110.1">H3V3L10B</text>
<text x="247.7" y="110.1">H3V3L10B</text>
<text x="212.6" y="116.4">GND</text>
<text x="227.8" y="116.4">GND</text>
<text x="243.1" y="116.4">GND</text>
<text x="34.8" y="126.6">+5V</text>
<text x="66.2" y="129.1">LED-header_VDG</text>
<text x="71.9" y="126.6">J102</text>
<text x="39.4" y="143.1">D102</text>
<text x="54.6" y="143.1">D105</text>
<text x="157.5" y="141.5">hikrobot-camera-trigger-interface</text>
<text x="39.4" y="145.6">H5VL10B</text>
<text x="54.6" y="145.6">H5VL10B</text>
<text x="158.9" y="145.6">trigger_from-ESP</text>
<text x="191" y="145.6">trigger_into-camera</text>
<text x="247.7" y="147.2">J105</text>
<text x="247.7" y="144.7">SMA_trigger-to-camera</text>
<text x="34.8" y="152">GND</text>
<text x="50" y="152">GND</text>
<text x="65.3" y="152">GND</text>
<text x="223.5" y="152">D115</text>
<text x="223.5" y="154.5">H12VL10B</text>
<text x="34.8" y="160.9">+5V</text>
<text x="71.9" y="160.9">J103</text>
<text x="91.9" y="160.9">+5V</text>
<text x="218.9" y="160.9">GND</text>
<text x="243.1" y="160.9">GND</text>
<text x="65.7" y="163.4">LED-header_VDxG</text>
<text x="167.6" y="172.3">H101</text>
<text x="39.4" y="177.4">D103</text>
<text x="39.4" y="179.9">H5VL10B</text>
<text x="54.6" y="177.4">D106</text>
<text x="54.6" y="179.9">H5VL10B</text>
<text x="96.5" y="177.4">D109</text>
<text x="96.5" y="179.9">H5VL10B</text>
<text x="111.8" y="177.4">D111</text>
<text x="111.8" y="179.9">H5VL10B</text>
<text x="167.6" y="177.4">H102</text>
<text x="167.6" y="179.9">M2.5</text>
<text x="167.6" y="174.9">M2.5</text>
<text x="167.6" y="182.5">H103</text>
<text x="167.6" y="185">M2.5</text>
<text x="34.8" y="186.3">GND</text>
<text x="50" y="186.3">GND</text>
<text x="65.3" y="186.3">GND</text>
<text x="91.9" y="186.3">GND</text>
<text x="107.2" y="186.3">GND</text>
<text x="122.4" y="186.3">GND</text>
<text x="167.6" y="187.6">H104</text>
<text x="167.6" y="190.1">M2.5</text>
<text x="159.3" y="193.9">GND</text>
</g>
<g font-size="1.8" fill="#a90000">
<text x="24.1" y="29">1</text>
<text x="24.1" y="31.5">2</text>
<text x="24.1" y="34">3</text>
<text x="24.1" y="36.6">4</text>
<text x="24.1" y="39.1">5</text>
<text x="24.1" y="41.7">6</text>
<text x="24.1" y="44.2">7</text>
<text x="253.9" y="48">1</text>
<text x="253.9" y="50.5">2</text>
<text x="253.9" y="53.1">3</text>
<text x="253.9" y="55.6">4</text>
<text x="256.3" y="61.5" transform="rotate(-90 256.3 61.5)">MP1</text>
<text x="258.8" y="61.5" transform="rotate(-90 258.8 61.5)">MP2</text>
<text x="250.1" y="88.6">1</text>
<text x="250.1" y="91.2">2</text>
<text x="250.1" y="93.7">3</text>
<text x="250.1" y="96.3">4</text>
<text x="252.5" y="102.1" transform="rotate(-90 252.5 102.1)">MP1</text>
<text x="255" y="102.1" transform="rotate(-90 255 102.1)">MP2</text>
<text x="71" y="130.6">1</text>
<text x="71" y="133.1">2</text>
<text x="71" y="135.6">3</text>
<text x="240.6" y="144.5">1</text>
<text x="244.9" y="149.3" transform="rotate(-90 244.9 149.3)">2</text>
<text x="71" y="164.8">1</text>
<text x="71" y="167.4">2</text>
<text x="71" y="169.9">3</text>
</g>
<g font-size="1.8" fill="#0000c2">
<text x="207.3" y="35.9">STEMMA and</text>
<text x="220.4" y="35.9">STEMMA QT for</text>
<text x="236.2" y="35.9">expansion</text>
<text x="147.8" y="40.7">12V</text>
<text x="207.3" y="38">3.3V+I2C</text>
<text x="217.2" y="38">with</text>
<text x="222.2" y="38">max.</text>
<text x="227.8" y="38">200</text>
<text x="232.6" y="38">mA</text>
<text x="236.6" y="38">(peak</text>
<text x="243" y="38">1A)</text>
<text x="247.3" y="38">output</text>
<text x="250.5" y="40.5">pinout</text>
<text x="254.5" y="38">at</text>
<text x="257.5" y="40.5">order</text>
<text x="257.6" y="38">3.3V</text>
<text x="263.7" y="40.5">is</text>
<text x="266.5" y="40.5">correct</text>
<text x="199.9" y="45.8">I2C</text>
<text x="204.1" y="45.8">Pullups</text>
<text x="212.4" y="45.8">are</text>
<text x="216.6" y="45.8">on</text>
<text x="220" y="45.8">HAT</text>
<text x="246.5" y="42.5">double</text>
<text x="254" y="42.5">checked</text>
<text x="262.8" y="42.5">for</text>
<text x="266.7" y="42.5">PH</text>
<text x="270.4" y="42.5">and</text>
<text x="275.1" y="42.5">SH</text>
<text x="210.2" y="65.9">3.3V</text>
<text x="225.4" y="65.9">3.3V</text>
<text x="240.7" y="65.9">3.3V</text>
<text x="210.2" y="106.5">3.3V</text>
<text x="225.4" y="106.5">3.3V</text>
<text x="240.7" y="106.5">3.3V</text>
<text x="18" y="109.5">LED headers:</text>
<text x="18" y="111.6">VDG: square</text>
<text x="18" y="113.6">ARGB/JRAINBOW:</text>
<text x="31" y="111.6">pins,</text>
<text x="31.9" y="109.5">5V</text>
<text x="35.3" y="109.5">(3A</text>
<text x="35.4" y="113.6">round</text>
<text x="36.7" y="111.6">no</text>
<text x="39.7" y="109.5">max),</text>
<text x="40.1" y="111.6">key,</text>
<text x="41.9" y="113.6">pins,</text>
<text x="45" y="111.6">connectors</text>
<text x="46.1" y="109.5">Neopixel</text>
<text x="47.6" y="113.6">key:</text>
<text x="52.5" y="113.6">12x3</text>
<text x="55.4" y="109.5">data,</text>
<text x="56.6" y="111.6">fit</text>
<text x="58.3" y="113.6">as</text>
<text x="59.8" y="111.6">between</text>
<text x="61.4" y="109.5">GND</text>
<text x="61.6" y="113.6">VDxG, f</text>
<text x="68.6" y="111.6">shrouded</text>
<text x="70" y="113.6">connector</text>
<text x="78.4" y="111.6">connector</text>
<text x="80.5" y="113.6">is</text>
<text x="83.3" y="113.6">overmolded</text>
<text x="88.9" y="111.6">and</text>
<text x="93.6" y="111.6">board</text>
<text x="95.4" y="113.6">and</text>
<text x="100" y="113.6">requires</text>
<text x="108.8" y="113.6">PCB</text>
<text x="113.8" y="113.6">cutout</text>
<text x="121" y="113.6">when</text>
<text x="126.9" y="113.6">M is</text>
<text x="132.3" y="113.6">shrouded</text>
<text x="18" y="115.7">Both:</text>
<text x="18" y="117.7">For</text>
<text x="18" y="119.8">https://pcinq.com/what-is-argb-headers-hubs-cables-controllers-explained/</text>
<text x="22.2" y="117.7">visualization</text>
<text x="24.1" y="115.7">ESD protection,</text>
<text x="35.4" y="117.7">and</text>
<text x="40" y="117.7">explanation</text>
<text x="40.3" y="115.7">2.54</text>
<text x="45.7" y="115.7">mm</text>
<text x="50.3" y="115.7">pitch.</text>
<text x="52.2" y="117.7">of</text>
<text x="55.2" y="117.7">common</text>
<text x="56.7" y="115.7">PC</text>
<text x="60.5" y="115.7">Mainboards</text>
<text x="64.3" y="117.7">neopixel</text>
<text x="72.4" y="115.7">have</text>
<text x="73.4" y="117.7">headers</text>
<text x="77.9" y="115.7">supervisor</text>
<text x="82" y="117.7">on</text>
<text x="85.5" y="117.7">PC</text>
<text x="88.8" y="115.7">chips</text>
<text x="89.2" y="117.7">parts:</text>
<text x="95" y="115.7">for</text>
<text x="98.8" y="115.7">overcurrent</text>
<text x="110.8" y="115.7">but</text>
<text x="115" y="115.7">our</text>
<text x="119.2" y="115.7">buck</text>
<text x="124.8" y="115.7">converter</text>
<text x="134.8" y="115.7">will</text>
<text x="139.3" y="115.7">OCP OK</text>
<text x="77.2" y="137">G</text>
<text x="77.2" y="134.7">D</text>
<text x="77.3" y="132.2">V</text>
<text x="34.1" y="141.8">5V</text>
<text x="49.3" y="141.8">5V</text>
<text x="215.6" y="151.2">12V</text>
<text x="96.5" y="158.6">Place</text>
<text x="103" y="158.6">holes</text>
<text x="109.2" y="158.6">toward</text>
<text x="116.7" y="158.6">inside</text>
<text x="123.5" y="158.6">of</text>
<text x="126.5" y="158.6">machine</text>
<text x="34.1" y="176.1">5V</text>
<text x="49.3" y="176.1">5V</text>
<text x="91.2" y="176.1">5V</text>
<text x="106.4" y="176.1">5V</text>
</g>
<g font-size="1.8" fill="#725600">
<text x="35.6" y="89.9">File:</text>
<text x="40.8" y="89.9">fan-header-and-control.kicad_sch</text>
<text x="115.6" y="91.2">File:</text>
<text x="120.8" y="91.2">power.kicad_sch</text>
<text x="157.5" y="149.6">File:</text>
<text x="162.7" y="149.6">hikrobot-camera-trigger-interface.kicad_sch</text>
</g>
<g font-size="1.8" fill="#989898">
<text x="129" y="160.9">J104</text>
<text x="117.4" y="163.4">LED-header_VDG__dnp/holes</text>
</g>
<g font-size="1.8" fill="#aaa">
<text x="128.2" y="164.8">1</text>
<text x="128.2" y="167.4">2</text>
<text x="128.2" y="169.9">3</text>
</g>
<g font-size=".5" fill="#a90000">
<text x="256.3" y="58">Mounting</text>
<text x="252.5" y="98.6">Mounting</text>
</g>
</svg>
